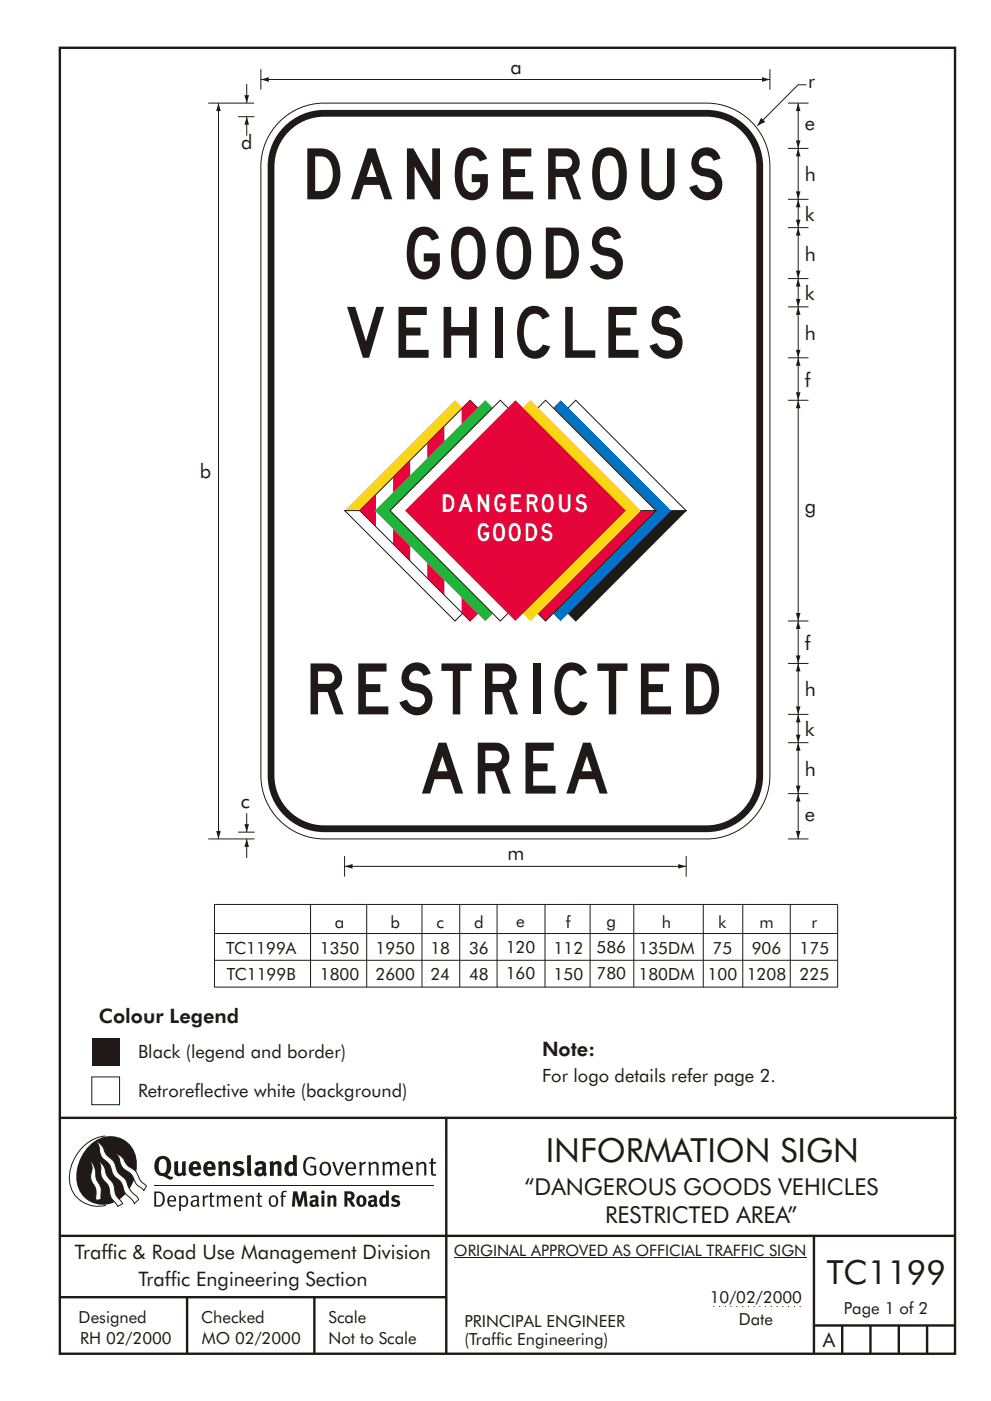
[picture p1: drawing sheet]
<svg xmlns="http://www.w3.org/2000/svg" width="210mm" height="297mm" viewBox="0 0 210 297" stroke-linecap="round" stroke-linejoin="round" font-family="sans-serif">
<path d="M12.7 10.1h189.9v276.9h-189.9zM12.7 237h190.3M94.7 236.9v50.1M12.7 262h190M172.7 262v25M172.7 281h30M178.7 281v6M184.7 281v6M190.7 281v6M196.7 281v6" fill="none" stroke="#1f1a17" stroke-width=".51"/>
<path d="M96.3 266.7h74.7" fill="none" stroke="#1f1a17" stroke-width=".21"/>
<path d="M19.5 228.3h5.9v5.9h-5.9z" fill-rule="evenodd" fill="#fff" stroke="#1f1a17" stroke-width=".21"/>
<path d="M19.5 220.2h5.9v5.8h-5.9z" fill="#1f1a17"/>
<path d="M151.3 277h19.3" fill="none" stroke="#1f1a17" stroke-width=".21" stroke-dasharray=".2 1" stroke-linecap="butt"/>
<path d="M12.7 275h82M39.7 275v12M66.7 275v12" fill="none" stroke="#1f1a17" stroke-width=".51"/>
<path d="M60.3 26.8a12 12 0 0 1 8.5-3.5h81.1a12 12 0 0 1 12 12v129.1a12 12 0 0 1-12 12h-81.1a12 12 0 0 1-12-12v-129.1a11.9 11.9 0 0 1 3.5-8.5z" fill-rule="evenodd" fill="#1f1a17"/>
<path d="M59.8 25.3a13.4 13.4 0 0 1 9-3.4h81.1a13.5 13.5 0 0 1 13.4 13.4v129.1a13.5 13.5 0 0 1-13.4 13.5h-81.1a13.5 13.5 0 0 1-13.5-13.5v-129.1a13.4 13.4 0 0 1 4.5-10z" fill="none" stroke="#1f1a17" stroke-width=".21"/>
<path d="M61.8 27.4a10.5 10.5 0 0 1 7-2.7h81.1a10.6 10.6 0 0 1 10.6 10.6v129.1a10.6 10.6 0 0 1-10.6 10.6h-81.1a10.6 10.6 0 0 1-10.6-10.6v-129.1a10.5 10.5 0 0 1 3.6-7.9z" fill-rule="evenodd" fill="#fff"/>
<path d="M171.1 18h-1.8l-8.6 8.7" fill="none" stroke="#1f1a17" stroke-width=".21"/>
<path d="M161.5 25l.9 .9-1.7 .8 .8-1.7-.8 1.7z" fill-rule="evenodd" fill="#1f1a17"/>
<path d="M169.3 131.7v9" fill="none" stroke="#1f1a17" stroke-width=".21"/>
<g fill="#1f1a17">
<path d="M169.3 131.7l.5 1.7h-.9l.4-1.7 .5 1.7z" fill-rule="evenodd"/>
<path d="M168.9 139h.9l-.5 1.7 .5-1.7-.5 1.7z" fill-rule="evenodd"/>
</g>
<path d="M169.3 168.3v9.6" fill="none" stroke="#1f1a17" stroke-width=".21"/>
<g fill="#1f1a17">
<path d="M169.3 168.3l.5 1.7h-.9l.4-1.7 .5 1.7z" fill-rule="evenodd"/>
<path d="M168.9 176.2h.9l-.5 1.7 .5-1.7-.5 1.7z" fill-rule="evenodd"/>
</g>
<path d="M55.3 16.9h108" fill="none" stroke="#1f1a17" stroke-width=".21"/>
<g fill="#1f1a17">
<path d="M161.7 16.4l1.6 .5-1.6 .4 1.6-.4-1.6 .4z" fill-rule="evenodd"/>
<path d="M55.3 16.9l1.7-.5v.9z" fill-rule="evenodd"/>
</g>
<path d="M163.3 14.7v4.3M169.3 84.9v46.8M167.2 131.7h4.3M167.2 140.7h4.3" fill="none" stroke="#1f1a17" stroke-width=".21"/>
<g fill="#1f1a17">
<path d="M169.3 84.9l.5 1.7h-.9l.4-1.7 .5 1.7z" fill-rule="evenodd"/>
<path d="M168.9 130h.9l-.5 1.7 .5-1.7-.5 1.7z" fill-rule="evenodd"/>
</g>
<path d="M167.2 75.9h4.3M169.3 65.1v10.8" fill="none" stroke="#1f1a17" stroke-width=".21"/>
<g fill="#1f1a17">
<path d="M169.3 65.1l.5 1.7h-.9l.4-1.7 .5 1.7z" fill-rule="evenodd"/>
<path d="M168.9 74.2h.9l-.5 1.7 .5-1.7-.5 1.7z" fill-rule="evenodd"/>
</g>
<path d="M169.3 59.1v6M167.2 65.1h4.3" fill="none" stroke="#1f1a17" stroke-width=".21"/>
<g fill="#1f1a17">
<path d="M169.3 59.1l.5 1.7h-.9l.4-1.7 .5 1.7z" fill-rule="evenodd"/>
<path d="M168.9 63.4h.9l-.5 1.7 .5-1.7-.5 1.7z" fill-rule="evenodd"/>
</g>
<path d="M167.2 59.1h4.3M169.3 48.3v10.8" fill="none" stroke="#1f1a17" stroke-width=".21"/>
<g fill="#1f1a17">
<path d="M169.3 48.3l.5 1.7h-.9l.4-1.7 .5 1.7z" fill-rule="evenodd"/>
<path d="M168.9 57.4h.9l-.5 1.7 .5-1.7-.5 1.7z" fill-rule="evenodd"/>
</g>
<path d="M167.2 48.3h4.3M169.3 42.3v6" fill="none" stroke="#1f1a17" stroke-width=".21"/>
<g fill="#1f1a17">
<path d="M169.3 42.3l.5 1.7h-.9l.4-1.7 .5 1.7z" fill-rule="evenodd"/>
<path d="M168.9 46.6h.9l-.5 1.7 .5-1.7-.5 1.7z" fill-rule="evenodd"/>
</g>
<path d="M169.3 31.5v10.8M167.2 42.3h4.3" fill="none" stroke="#1f1a17" stroke-width=".21"/>
<g fill="#1f1a17">
<path d="M169.3 31.5l.5 1.7h-.9l.4-1.7 .5 1.7z" fill-rule="evenodd"/>
<path d="M168.9 40.6h.9l-.5 1.7 .5-1.7-.5 1.7z" fill-rule="evenodd"/>
</g>
<path d="M167.2 21.9h4.3M169.3 21.9v9.6" fill="none" stroke="#1f1a17" stroke-width=".21"/>
<g fill="#1f1a17">
<path d="M169.3 21.9l.5 1.7h-.9l.4-1.7 .5 1.7z" fill-rule="evenodd"/>
<path d="M168.9 29.8h.9l-.5 1.7 .5-1.7-.5 1.7z" fill-rule="evenodd"/>
</g>
<path d="M98.8 108.3h46.8l-23.4 23.4z" fill="#1f1a17" stroke="#1f1a17" stroke-width=".21"/>
<path d="M98.8 108.3l23.4-23.4 23.4 23.4z" fill-rule="evenodd" fill="#fff" stroke="#1f1a17" stroke-width=".21"/>
<path d="M95.6 108.3l23.4-23.4 23.4 23.4-23.4 23.4z" fill="#0073c7"/>
<path d="M92.4 108.3h46.8l-23.4 23.4z" fill="#e6053b" stroke="#1f1a17" stroke-width=".21"/>
<path d="M92.4 108.3l23.4-23.4 23.4 23.4z" fill-rule="evenodd" fill="#fff" stroke="#1f1a17" stroke-width=".21"/>
<g fill="#fad617">
<path d="M89.2 108.3l23.4-23.4 23.4 23.4-23.4 23.4z"/>
<path d="M73.1 108.3l23.4-23.4 23.4 23.4z"/>
</g>
<g fill="#fff" stroke="#1f1a17" stroke-width=".21">
<path d="M73.1 108.3h46.8l-23.4 23.4z" fill-rule="evenodd"/>
<path d="M76.3 108.3l23.4-23.4 23.4 23.4-23.4 23.4z" fill-rule="evenodd"/>
</g>
<path d="M79.8 104.8v6.9l-3.5-3.4zM87 97.6v21.4l-3.6-3.7v-14.1zM94.3 90.3v35.9l-3.6-3.6v-28.7zM99.7 84.9l1.9 1.8v43.1l-1.9 1.9-1.8-1.9v-43.1zM105.2 90.3l3.6 3.6v28.7l-3.6 3.6zM112.4 97.6l3.7 3.6v14.1l-3.7 3.7zM119.7 104.8l3.4 3.5-3.4 3.4z" fill-rule="evenodd" fill="#e6053b"/>
<path d="M79.5 108.3l23.4-23.4 23.4 23.4-23.4 23.4z" fill="#1fb53b"/>
<path d="M82.7 108.3l23.4-23.4 23.4 23.4-23.4 23.4z" fill-rule="evenodd" fill="#fff" stroke="#1f1a17" stroke-width=".21"/>
<path d="M85.9 108.3l23.4-23.4 23.4 23.4-23.4 23.4z" fill="#e6053b"/>
<path d="M167.2 31.5h4.3M169.3 157.5v10.8M167.2 168.3h4.3" fill="none" stroke="#1f1a17" stroke-width=".21"/>
<g fill="#1f1a17">
<path d="M169.3 157.5l.5 1.7h-.9l.4-1.7 .5 1.7z" fill-rule="evenodd"/>
<path d="M168.9 166.6h.9l-.5 1.7 .5-1.7-.5 1.7z" fill-rule="evenodd"/>
</g>
<path d="M167.2 157.5h4.3M169.3 151.5v6" fill="none" stroke="#1f1a17" stroke-width=".21"/>
<g fill="#1f1a17">
<path d="M169.3 151.5l.5 1.7h-.9l.4-1.7 .5 1.7z" fill-rule="evenodd"/>
<path d="M168.9 155.8h.9l-.5 1.7 .5-1.7-.5 1.7z" fill-rule="evenodd"/>
</g>
<path d="M167.2 151.5h4.3M169.3 140.7v10.8" fill="none" stroke="#1f1a17" stroke-width=".21"/>
<g fill="#1f1a17">
<path d="M169.3 140.7l.5 1.7h-.9l.4-1.7 .5 1.7z" fill-rule="evenodd"/>
<path d="M168.9 149.8h.9l-.5 1.7 .5-1.7-.5 1.7z" fill-rule="evenodd"/>
</g>
<path d="M169.3 75.9v9" fill="none" stroke="#1f1a17" stroke-width=".21"/>
<g fill="#1f1a17">
<path d="M169.3 75.9l.5 1.7h-.9l.4-1.7 .5 1.7z" fill-rule="evenodd"/>
<path d="M168.9 83.2h.9l-.5 1.7 .5-1.7-.5 1.7z" fill-rule="evenodd"/>
</g>
<path d="M46.4 21.9v156M167.2 84.9h4.3" fill="none" stroke="#1f1a17" stroke-width=".21"/>
<g fill="#1f1a17">
<path d="M46.4 21.9l.4 1.7h-.9l.5-1.7 .4 1.7z" fill-rule="evenodd"/>
<path d="M45.9 176.2h.9l-.4 1.7 .4-1.7-.4 1.7z" fill-rule="evenodd"/>
</g>
<path d="M52.3 24.7v4.1" fill="none" stroke="#1f1a17" stroke-width=".21"/>
<path d="M52.3 24.7l.5 1.7h-.9l.4-1.7 .5 1.7z" fill-rule="evenodd" fill="#1f1a17"/>
<path d="M52.3 177.9v4" fill="none" stroke="#1f1a17" stroke-width=".21"/>
<path d="M52.3 177.9l.5 1.7h-.9l.4-1.7 .5 1.7z" fill-rule="evenodd" fill="#1f1a17"/>
<path d="M52.3 17.8v4.1" fill="none" stroke="#1f1a17" stroke-width=".21"/>
<path d="M51.9 20.2h.9l-.5 1.7 .5-1.7-.5 1.7z" fill-rule="evenodd" fill="#1f1a17"/>
<path d="M52.3 172.4v4" fill="none" stroke="#1f1a17" stroke-width=".21"/>
<path d="M51.9 174.7h.9l-.5 1.7 .5-1.7-.5 1.7z" fill-rule="evenodd" fill="#1f1a17"/>
<path d="M55.3 14.7v4.3M44.2 21.9h9.7M50.5 24.7h3.5M44.2 177.9h9.8M50.5 176.4h3.5M167.2 177.9h4.3M73.1 183.7h72.5M73.1 181.5v4.4" fill="none" stroke="#1f1a17" stroke-width=".21"/>
<g fill="#1f1a17">
<path d="M143.9 183.2l1.7 .5-1.7 .5 1.7-.5-1.7 .5z" fill-rule="evenodd"/>
<path d="M73.1 183.7l1.7-.5v1z" fill-rule="evenodd"/>
</g>
<g fill="none" stroke="#1f1a17" stroke-width=".21">
<path d="M45.5 197.9h132.2M65.9 191.8v17.5M77.8 191.8v17.5M89.5 191.8v17.5M97.5 191.8v17.5M105.5 191.8v17.5M115.6 191.8v17.5M125.2 191.8v17.5M134.5 191.8v17.5M145.6 181.5v4.4M149.2 191.7v17.6M157.6 191.7v17.6"/>
<path d="M167.7 191.7v17.6M177.7 191.8h-132.2v17.5h132.2M177.7 191.7v17.6M45.5 203.6h132.2"/>
</g>
<g fill="#1f1a17">
<path d="M64.9 245.6a1.61 1.61 0 0 1 2.1 .1l-.2 .2a1.17 1.17 0 0 0-1.4-.1 1.17 1.17 0 0 0-.6 1.2 1.42 1.42 0 0 0 1.2 1.9l.7-.2v-1.2h-.8l-.1-.4h1.3v1.9a1.82 1.82 0 0 1-2.2-.1 1.82 1.82 0 0 1-.6-2.1l.2-.7z" fill-rule="evenodd"/>
<path d="M68.2 246.6a1.77 1.77 0 0 0 .4 2.6 1.39 1.39 0 0 0 1.4-.5 1.39 1.39 0 0 0 .2-1.5 1.19 1.19 0 0 0-2-.6zM68.5 246.8a.83 .83 0 0 1 1 .1 .83 .83 0 0 1 .2 1 .75 .75 0 0 1-.6 1 .75 .75 0 0 1-.8-.8v-.9z" fill-rule="evenodd"/>
<path d="M70.5 246.4l.4-.1 .8 2.4 .8-2.3h.5l-1.1 2.8h-.4z" fill-rule="evenodd"/>
<path d="M73.6 246.7a1.74 1.74 0 0 0 .5 2.5h.9l.5-.3-.2-.3a.89 .89 0 0 1-1.1 .2 .89 .89 0 0 1-.4-.9h1.7a1.15 1.15 0 0 0-.4-1.4 1.15 1.15 0 0 0-1.5 .2zM74 246.9a.67 .67 0 0 1 .8-.1 .67 .67 0 0 1 .3 .7h-1.3z" fill-rule="evenodd"/>
<path d="M76.2 246.4l.4-.1 .1 .5 .5-.4 .5-.1-.2 .5a.61 .61 0 0 0-.8 .6v1.8h-.4z" fill-rule="evenodd"/>
<path d="M78.1 246.4l.5-.1 .1 .5a.89 .89 0 0 1 .9-.5 .89 .89 0 0 1 .7 .8v2.1h-.4v-2.1l-.1-.3-.3-.1-.8 .4v2.1h-.4z" fill-rule="evenodd"/>
<path d="M81.1 246.4l.4-.1 .1 .4a.83 .83 0 0 1 .8-.4 .83 .83 0 0 1 .7 .5 .86 .86 0 0 1 .9-.5 .86 .86 0 0 1 .7 .8v2.1h-.4l-.1-2.3a.5 .5 0 0 0-.8 0l-.2 .2v2.1h-.5v-2.2l-.4-.3-.7 .4v2.1h-.4z" fill-rule="evenodd"/>
<path d="M85.7 246.7a1.74 1.74 0 0 0 .5 2.5h.9l.5-.3-.2-.3a.89 .89 0 0 1-1.1 .2 .89 .89 0 0 1-.4-.9h1.7a1.15 1.15 0 0 0-.5-1.4 1.15 1.15 0 0 0-1.4 .2zM86 246.9a.67 .67 0 0 1 .9-.1 .67 .67 0 0 1 .3 .7h-1.3z" fill-rule="evenodd"/>
<path d="M88.3 246.4l.4-.1 .1 .5a.89 .89 0 0 1 .9-.5 .89 .89 0 0 1 .7 .8v2.1h-.4v-2.1l-.1-.3-.3-.1-.8 .4v2.1h-.4z" fill-rule="evenodd"/>
<path d="M91.5 245.7l.4-.2v.9h.7l-.2 .3h-.5v2.1l.1 .1h.5l.1 .3a.71 .71 0 0 1-1.2-.5v-2h-.3v-.3h.3z" fill-rule="evenodd"/>
<path d="M37 246.3l.8-.2v2a.46 .46 0 0 0 .2 .7 .46 .46 0 0 0 .6-.3v-2.2l.8-.1v2.3l.2 .6-.6 .3-.2-.3a1.03 1.03 0 0 1-1.2 .2 1.03 1.03 0 0 1-.6-1z" fill-rule="evenodd"/>
<path d="M40.4 246.6a1.64 1.64 0 0 0 0 2.3 1.64 1.64 0 0 0 2.3 .1l-.4-.5a.78 .78 0 0 1-.9 .3 .78 .78 0 0 1-.5-.8h1.8a1.37 1.37 0 0 0-.6-1.6 1.37 1.37 0 0 0-1.7 .2zM41 246.9a.48 .48 0 0 1 .7-.1 .48 .48 0 0 1 .2 .6h-1z" fill-rule="evenodd"/>
<path d="M43.5 246.6a1.65 1.65 0 0 0-.2 2 1.65 1.65 0 0 0 1.9 .7l.5-.3-.3-.5a.78 .78 0 0 1-.9 .3 .78 .78 0 0 1-.5-.8h1.8a1.37 1.37 0 0 0-.6-1.6 1.37 1.37 0 0 0-1.7 .2zM44.1 246.9a.48 .48 0 0 1 .6-.1 .48 .48 0 0 1 .2 .6h-.9z" fill-rule="evenodd"/>
<path d="M46.3 246.4l.7-.3 .1 .4a.95 .95 0 0 1 1-.3 .95 .95 0 0 1 .7 .9v2.2h-.8v-2.3l-.3-.2-.5 .3v2.2h-.8z" fill-rule="evenodd"/>
<path d="M49.7 246.5a1.73 1.73 0 0 1 2-.1l-.2 .6-.6-.2a.42 .42 0 0 0-.6 .3l.2 .2a1.23 1.23 0 0 1 1.4 1 1.47 1.47 0 0 1-2.3 .9l-.3-.1 .3-.6 .7 .3a.47 .47 0 0 0 .7-.3 .87 .87 0 0 0-1-.6l-.4-.2-.1-.4z" fill-rule="evenodd"/>
<path d="M54.1 246.6l.3 .6 .3-.2a.62 .62 0 0 1 .9 0v.4a1.21 1.21 0 0 0-1.3 .3 1.21 1.21 0 0 0-.2 1.4 1.19 1.19 0 0 0 1.7 0l.5 .3 .4-.4-.3-.4v-1.3a.96 .96 0 0 0-1.3-1.1zM55 248.1l.6-.1v.6a.43 .43 0 0 1-.6 .1 .43 .43 0 0 1 0-.6z" fill-rule="evenodd"/>
<path d="M57.2 246.4l.7-.3 .1 .4a.95 .95 0 0 1 1-.3 .95 .95 0 0 1 .7 .9v2.2h-.8v-2.3l-.3-.2-.5 .3v2.2h-.8z" fill-rule="evenodd"/>
<path d="M62.2 244.8v1.6a1.29 1.29 0 0 0-1.4 .1 1.29 1.29 0 0 0-.5 1.3 1.24 1.24 0 0 0 .5 1.4 1.24 1.24 0 0 0 1.5-.1l.1 .2h.7l-.1-4.3zM61.5 246.9h.4l.3 .1v1.5l-.3 .2a.48 .48 0 0 1-.6-.5 1.52 1.52 0 0 1 .2-1.3z" fill-rule="evenodd"/>
<path d="M52.4 245l.8-.2 .2 4.5h-.8l-.1-.2z" fill-rule="evenodd"/>
</g>
<path d="M22.4 240.9a9 9 0 0 0-7.4 10.8 6.2 6.2 0 0 0 7.5 3.9M32.7 251.4h59.4" fill="none" stroke="#1f1a17" stroke-width=".21"/>
<path d="M19.1 242.7a5.7 5.7 0 0 1 6.5-1.4 5.7 5.7 0 0 1 3.4 5.7 8.6 8.6 0 0 1-6.2 8.4 5.7 5.7 0 0 1-6.5-7.1 9.9 9.9 0 0 1 2.8-5.6z" fill-rule="evenodd" fill="#1f1a17"/>
<path d="M24.4 244.6a3.1 3.1 0 0 1 2.3 2.1l.8 .8a3.2 3.2 0 0 1 2 2.3l.4 .7 1.2 1-.6 .9-.2-.3a3.5 3.5 0 0 1-1.9-2 3.8 3.8 0 0 0-2.1-2.2 3.5 3.5 0 0 1-1-2.3zM20.4 242a3.4 3.4 0 0 1 1.9 2.4l.7 .9a3.3 3.3 0 0 1 1.7 2.5 4.4 4.4 0 0 0 1.7 2l.3 .3a6.1 6.1 0 0 0 2.5 3.7l.2 .5-.9 .9a6.1 6.1 0 0 0-1.9-2.2l-.4-.7a3.6 3.6 0 0 0-1.9-2.8l-.6-1.1a3.6 3.6 0 0 0-1.9-2.8 3.7 3.7 0 0 1-.8-2.4zM21 246.2a3.4 3.4 0 0 1 1.5 2.7l.6 .9a3.8 3.8 0 0 1 1.4 3.1l.3 .8 1.2 1.5-1 .6-.5-.8a3.2 3.2 0 0 1-1.3-2.8 4.3 4.3 0 0 0-1.4-2.2 4.7 4.7 0 0 1-.5-2.9zM19.2 246.1a5.1 5.1 0 0 1 1.2 3.7l.3 .7a3.1 3.1 0 0 1 .7 3l.1 .8-1.1 .2-.1-.8a3.5 3.5 0 0 0-.9-3.2 3.6 3.6 0 0 1 .1-2.6z" fill-rule="evenodd" fill="#fff" stroke="#1f1a17" stroke-width=".21"/>
<g fill="#1f1a17">
<path d="M33.4 245.5a2.51 2.51 0 0 0 .4 3.7l.8 .2a2.78 2.78 0 0 0 2 .6l.2-.5h-.6l-.7-.4a2.56 2.56 0 0 0 0-3.8 1.83 1.83 0 0 0-2.1 .2zM34 245.9a.87 .87 0 0 1 1 0 .87 .87 0 0 1 .4 .9v.4a1.17 1.17 0 0 1-.9 1.5h-.3a2.38 2.38 0 0 1-.2-2.8z" fill-rule="evenodd"/>
<path d="M33.1 252.9v2.6a1.12 1.12 0 0 0 1.2-.3 1.12 1.12 0 0 0 .2-1.1l-.1-.6-.3-.4zM32.7 252.6h1.1a1.67 1.67 0 0 1 1.2 1.7 1.67 1.67 0 0 1-1.3 1.5h-1zM36.1 253.9l-.2 .6h1.1a.55 .55 0 0 0-.3-.7 .55 .55 0 0 0-.6 .1zM35.8 253.8a.95 .95 0 0 1 1.2-.2 .95 .95 0 0 1 .4 1.1h-1.5a.72 .72 0 0 0 .4 .8 .72 .72 0 0 0 .9-.1l.1 .2a1.15 1.15 0 0 1-1.5 0 1.15 1.15 0 0 1-.2-1.5zM38.4 254.1v1.2a.7 .7 0 0 0 .9 .1 .7 .7 0 0 0 .2-.9 .61 .61 0 0 0-.4-.7 .61 .61 0 0 0-.7 .3zM38 253.5l.3-.1 .1 .4a.95 .95 0 0 1 1.2-.1 .95 .95 0 0 1 .3 1.1 .92 .92 0 0 1-.5 1 .92 .92 0 0 1-1-.2v1.1l-.4 .1zM40.9 254.9a.5 .5 0 0 0 .2 .7 .5 .5 0 0 0 .7-.3v-.7zM40.5 253.8a1 1 0 0 1 1.7 .2v1.4l.2 .3-.2 .2-.3-.3a.78 .78 0 0 1-1.4-.1 .78 .78 0 0 1 .8-1.1h.5a.58 .58 0 0 0-.3-.7 .58 .58 0 0 0-.7 .3zM43 253.5l.3-.1 .1 .4 .3-.3h.5l-.2 .3a.52 .52 0 0 0-.6 .6v1.4h-.4zM44.6 252.9l.4-.1-.1 .7h.6l-.1 .3h-.5v1.5a.35 .35 0 0 0 .6 .3v.2a.57 .57 0 0 1-.6 .1 .57 .57 0 0 1-.3-.5v-1.6h-.3v-.3h.3zM45.9 253.5l.4-.1 .1 .4 .2-.2a.64 .64 0 0 1 1 .2 .7 .7 0 0 1 .8-.4 .7 .7 0 0 1 .5 .7v1.7h-.4v-1.7l-.2-.3-.7 .3v1.7h-.3v-1.6a.38 .38 0 0 0-.3-.5 .38 .38 0 0 0-.5 .3l-.1 .1v1.7h-.4zM50.2 253.9l-.2 .6h1.1a.55 .55 0 0 0-.2-.7 .55 .55 0 0 0-.7 .1zM49.9 253.8a.95 .95 0 0 1 1.2-.2 .95 .95 0 0 1 .4 1.1h-1.5a.72 .72 0 0 0 .4 .8 .72 .72 0 0 0 .9-.1l.1 .2a1.15 1.15 0 0 1-1.5 0 1.15 1.15 0 0 1-.2-1.5zM52.1 253.5l.3-.1 .1 .4a.72 .72 0 0 1 .8-.4 .72 .72 0 0 1 .6 .7v1.7h-.4v-1.5a.45 .45 0 0 0-.3-.6 .45 .45 0 0 0-.5 .3l-.2 .1v1.7h-.3zM54.7 252.9l.4-.1v.7h.6l-.1 .3h-.5v1.5a.35 .35 0 0 0 .5 .3v.2a.57 .57 0 0 1-.6 .1 .57 .57 0 0 1-.3-.5v-1.6h-.3v-.3h.3zM57.6 253.9l-.2 .7a.65 .65 0 0 0 .3 .9 .65 .65 0 0 0 .8-.3l.1-.1a.93 .93 0 0 0-.7-1.4zM57.3 253.8a1.12 1.12 0 0 1 1.4 0 1.12 1.12 0 0 1 .2 1.4 1.01 1.01 0 0 1-1.2 .7 1.01 1.01 0 0 1-.7-1.2zM59.9 252.6l.5-.2 .5 .2-.2 .2-.3-.1-.3 .2v.6h.6l-.1 .3h-.5v2h-.4v-2h-.2v-.3h.2zM62.2 252.6l-.3 3.2h.7l.1-2.2 .6 2.2h.5l.7-2.2 .1 2.2h.7l-.3-3.2h-.9l-.5 2.1-.5-2.1zM65.7 253.7l.3 .5a.51 .51 0 0 1 .5-.3 .51 .51 0 0 1 .4 .4v.1a.88 .88 0 0 0-1.1 .3 .88 .88 0 0 0 .2 1.1 .9 .9 0 0 0 1.1-.1l.3 .3 .4-.4-.3-.3v-1.1a.87 .87 0 0 0-.4-.8 .87 .87 0 0 0-1 .1zM66.4 254.9l.5-.1v.5l-.1 .1h-.3l-.2-.1zM68.2 253.5v2.3h.6v-2.4zM68.1 252.8a.4 .4 0 0 0 .8 0 .4 .4 0 0 0-.8 0zM69.4 253.5l.1 2.3h.6v-1.7a.33 .33 0 0 1 .4-.2 .33 .33 0 0 1 .2 .4v1.5h.7v-1.7a.75 .75 0 0 0-.6-.7 .75 .75 0 0 0-.8 .3v-.3zM73.1 252.6v3.2h.6v-1.3l.3 .2 .7 1.1h.7l-.9-1.4a.94 .94 0 0 0 .7-1 .94 .94 0 0 0-.9-.8zM73.7 253.1a.51 .51 0 0 1 .7 .1 .51 .51 0 0 1-.1 .8h-.6zM75.9 253.7a1.19 1.19 0 0 0-.1 1.8 1.19 1.19 0 0 0 1.7-.1 1.19 1.19 0 0 0 0-1.6 1.19 1.19 0 0 0-1.6-.1zM76.5 253.9h.2a.99 .99 0 0 1 0 1.5 1.06 1.06 0 0 1-.2-1.5zM78.1 253.7l.3 .5a.51 .51 0 0 1 .5-.3 .51 .51 0 0 1 .4 .4v.1a.88 .88 0 0 0-1.1 .3 .88 .88 0 0 0 .2 1.1 .9 .9 0 0 0 1.1-.1l.3 .3 .4-.4-.2-.3v-1.1a.87 .87 0 0 0-.5-.8 .87 .87 0 0 0-1 .1zM78.9 254.9l.4-.1v.5l-.1 .1h-.3l-.2-.1zM81.9 252.4v1.2a1.2 1.2 0 0 0-1.4 .5 1.2 1.2 0 0 0 .2 1.5l.5 .3 .8-.2v.1h.6l-.1-3.3zM81.4 254l.5 .1-.1 1.2a.46 .46 0 0 1-.5 0 .46 .46 0 0 1-.2-.6zM83.3 253.6a.79 .79 0 0 0-.2 1 .79 .79 0 0 0 1 .3 .33 .33 0 0 1 0 .5 .33 .33 0 0 1-.5 0l-.5-.2-.2 .4a1.15 1.15 0 0 0 1.2 .3 1.15 1.15 0 0 0 .8-1 1.49 1.49 0 0 0-1.2-.7 .4 .4 0 0 1 .3-.4 .4 .4 0 0 1 .4 .1l.2 .1 .2-.4a1.47 1.47 0 0 0-1.5 0z" fill-rule="evenodd"/>
</g>
<g font-size="10.8" fill="#1f1a17">
<text x="65.2" y="42.3">DANGEROUS</text>
<text x="86.3" y="59.1">GOODS</text>
<text x="73.6" y="75.9">VEHICLES</text>
<text x="65.9" y="151.5">RESTRICTED</text>
<text x="89.5" y="168.3">AREA</text>
</g>
<g font-size="7.1" fill="#1f1a17">
<text x="115.8" y="246.4">INFORMATION SIGN</text>
<text x="175.4" y="272.3">TC1199</text>
</g>
<g font-size="4.9" fill="#1f1a17">
<text x="111.3" y="253.4">“DANGEROUS GOODS VEHICLES</text>
<text x="128.4" y="259.3">RESTRICTED AREA”</text>
</g>
<g font-size="4.2" fill="#1f1a17">
<text x="108.3" y="15.6">a</text>
<text x="171.5" y="18.7">r</text>
<text x="170.7" y="27.6">e</text>
<text x="51.2" y="31.7">d</text>
<text x="170.7" y="38.5">h</text>
<text x="170.7" y="46.9">k</text>
<text x="170.7" y="55.3">h</text>
<text x="170.7" y="63.7">k</text>
<text x="170.7" y="72.1">h</text>
<text x="170.7" y="82">f</text>
<text x="42.4" y="101.4">b</text>
<text x="170.7" y="108.8">g</text>
<text x="170.7" y="137.8">f</text>
<text x="170.7" y="147.7">h</text>
<text x="170.7" y="156.1">k</text>
<text x="170.7" y="164.5">h</text>
<text x="51.1" y="171.3">c</text>
<text x="170.7" y="174">e</text>
<text x="107.7" y="182.4">m</text>
<text x="21" y="217">Colour Legend</text>
<text x="115" y="223.9">Note:</text>
<text x="15.9" y="267">Traffic &amp; Road Use Management Division</text>
<text x="29.4" y="272.6">Traffic Engineering Section</text>
<text x="174.5" y="285.5">A</text>
</g>
<g font-size="3.9" fill="#1f1a17">
<text x="29.3" y="224.3">Black (legend and border)</text>
<text x="29.3" y="232.5">Retroreflective white (background)</text>
<text x="115" y="229.5">For logo details refer page 2.</text>
</g>
<g font-size="3.7" fill="#fff">
<text x="94" y="108.6">DANGEROUS</text>
<text x="101.4" y="114.6">GOODS</text>
</g>
<g font-size="3.6" fill="#1f1a17">
<text x="71" y="196.7">a</text>
<text x="82.8" y="196.7">b</text>
<text x="92.6" y="196.7">c</text>
<text x="100.6" y="196.7">d</text>
<text x="109.5" y="196.5">e</text>
<text x="120.1" y="196.7">f</text>
<text x="128.7" y="196.5">g</text>
<text x="140.4" y="196.7">h</text>
<text x="152.4" y="196.7">k</text>
<text x="161.1" y="196.7">m</text>
<text x="172.2" y="196.7">r</text>
<text x="48" y="202.2">TC1199A</text>
<text x="67.9" y="202.3">1350</text>
<text x="79.7" y="202.3">1950</text>
<text x="91.3" y="202.3">18</text>
<text x="99.5" y="202.3">36</text>
<text x="107.3" y="202.1">120</text>
<text x="117.4" y="202.3">112</text>
<text x="126.5" y="202.1">586</text>
<text x="135.5" y="202.3">135DM</text>
<text x="151.2" y="202.3">75</text>
<text x="159.5" y="202.3">906</text>
<text x="169.6" y="202.3">175</text>
<text x="48.1" y="207.8">TC1199B</text>
<text x="67.9" y="207.8">1800</text>
<text x="79.7" y="207.8">2600</text>
<text x="91.3" y="207.8">24</text>
<text x="99.5" y="207.8">48</text>
<text x="107.3" y="207.6">160</text>
<text x="117.4" y="207.8">150</text>
<text x="126.5" y="207.6">780</text>
<text x="135.5" y="207.8">180DM</text>
<text x="150.1" y="207.8">100</text>
<text x="158.4" y="207.8">1208</text>
<text x="169.6" y="207.8">225</text>
</g>
<g font-size="3.5" fill="#1f1a17">
<text x="16.7" y="280.5">Designed</text>
<text x="42.7" y="280.5">Checked</text>
<text x="69.7" y="280.5">Scale</text>
<text x="98.5" y="281.4">PRINCIPAL ENGINEER</text>
<text x="150.6" y="276.3">10/02/2000</text>
<text x="156.7" y="281">Date</text>
<text x="179" y="278.7">Page 1 of 2</text>
<text x="17" y="284.9">RH 02/2000</text>
<text x="42.8" y="284.9">MO 02/2000</text>
<text x="69.7" y="285">Not to Scale</text>
<text x="98.5" y="285.1">(Traffic Engineering)</text>
</g>
<text font-size="3.4" fill="#1f1a17" x="96.3" y="266.3">ORIGINAL APPROVED AS OFFICIAL TRAFFIC SIGN</text>
</svg>
